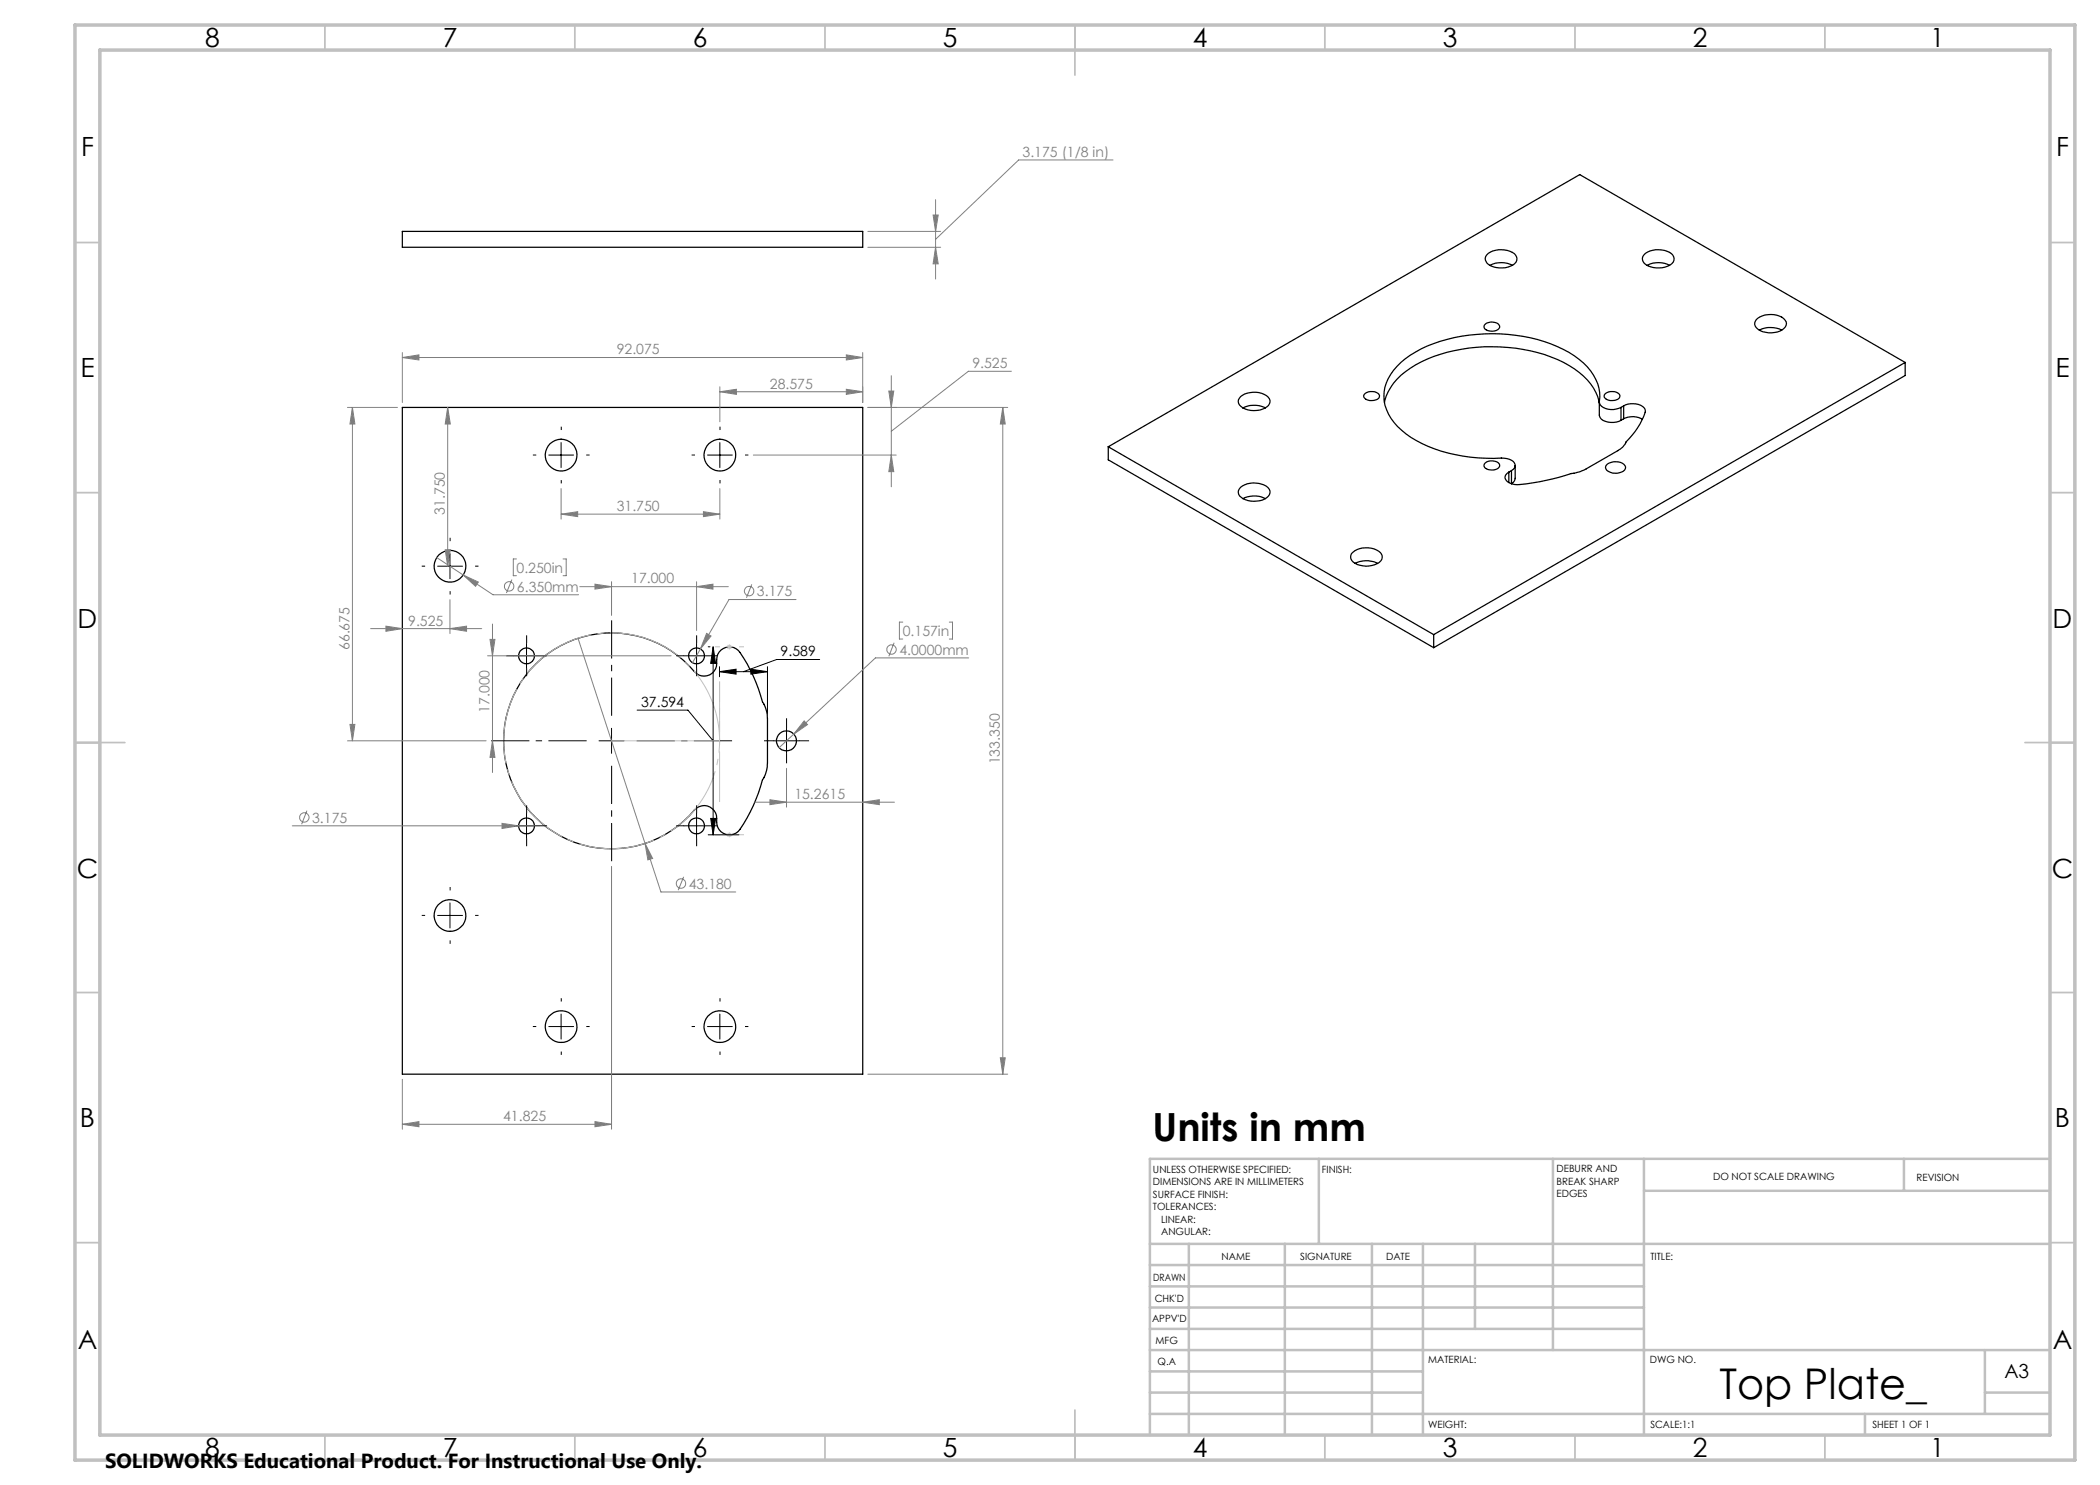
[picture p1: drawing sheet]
<svg xmlns="http://www.w3.org/2000/svg" width="420mm" height="297mm" viewBox="0 0 420 297" stroke-linecap="round" stroke-linejoin="round" font-family="sans-serif">
<g fill="none" stroke="#000" stroke-width=".25">
<path d="M80.5 46.3h92v3.2h-92zM297.4 51a4.5 4.5 0 0 1 5.7 0 1.42 1.42 0 0 1-1 2.2 4.8 4.8 0 0 1-4.7-.5 1.24 1.24 0 0 1 0-1.7zM298 53.1a5.1 5.1 0 0 1 4.5 0M328.8 51a4.5 4.5 0 0 1 5.8 0 1.42 1.42 0 0 1-1 2.2 4.3 4.3 0 0 1-5-.9 1.12 1.12 0 0 1 .2-1.3zM329.4 53.1a5.1 5.1 0 0 1 4.5 0M248.1 79.3a4.3 4.3 0 0 1 5.8 .4 1.41 1.41 0 0 1-.9 1.9 4.5 4.5 0 0 1-5.1-.6 1.18 1.18 0 0 1 .2-1.7zM273 78.7a2.08 2.08 0 0 1 2.9 .4 1.23 1.23 0 0 1-1.5 1 1.36 1.36 0 0 1-1.7-.9zM297 64.8a2.03 2.03 0 0 1 2.9 .4 1.63 1.63 0 0 1-2.3 .9 .76 .76 0 0 1-.7-.4 .76 .76 0 0 1 .1-.9zM321.1 78.7a2.08 2.08 0 0 1 2.9 .4 1.23 1.23 0 0 1-1.5 1 1.36 1.36 0 0 1-1.7-.9zM351.3 63.9a4.4 4.4 0 0 1 5.7 .1 1.28 1.28 0 0 1-.6 2 4.4 4.4 0 0 1-5.3-.7 1.16 1.16 0 0 1 .2-1.4zM351.9 66a4.8 4.8 0 0 1 4.4 0M381 72.5l-65.1-37.6-94.2 54.5"/>
<path d="M381 72.5l-94.3 54.4M381 72.5v2.6l-94.3 54.4M80.5 81.5h92v133.3h-92zM221.7 89.4l65 37.5M221.7 89.4v2.6l65 37.5M248.1 97.5a4.6 4.6 0 0 1 5.5 0 1.35 1.35 0 0 1-.6 2.3 4.6 4.6 0 0 1-5.1-.6 1.22 1.22 0 0 1 .2-1.7zM248.6 99.7a5 5 0 0 1 4.5 0M248.6 81.6a5 5 0 0 1 4.5 0M276.9 80.5a10.9 10.9 0 0 1 5.1-6.8 30.4 30.4 0 0 1 18-4.3 26.8 26.8 0 0 1 16.7 5.8 9.7 9.7 0 0 1 3.2 5.4M297 92.6a2.03 2.03 0 0 1 2.9 .4 1.63 1.63 0 0 1-2.3 .9 .76 .76 0 0 1-.7-.5 .76 .76 0 0 1 .1-.8zM301.8 94.4v2.1M302.3 96.7h.1"/>
<path d="M302.3 94.1l-.5 .3M302.3 94.1v2.6M303 93.1v2.6a1.26 1.26 0 0 1-.7 1M319.9 80.4v2.6a1.75 1.75 0 0 0 1.7 1.4l.6 .1a3.6 3.6 0 0 0 2-.4M321.3 93a2.73 2.73 0 0 1 3.7 .2 1.06 1.06 0 0 1-1.1 1.3 2.29 2.29 0 0 1-2.8-.9zM324.2 81.5a3.6 3.6 0 0 1-4.2-.5l-.1-.4a9.1 9.1 0 0 0-4.1-8.7 29.4 29.4 0 0 0-18.9-5.1 28.3 28.3 0 0 0-15.8 5 9.4 9.4 0 0 0-4.3 8.4 11.5 11.5 0 0 0 6.5 7.9 33.2 33.2 0 0 0 17.5 3.5 2.2 2.2 0 0 1 2.2 1.4 1.17 1.17 0 0 1-.7 1.1M324.2 81.5v2.6M324.7 81.2a3.4 3.4 0 0 1 4.3 .6 2.56 2.56 0 0 1-.6 2.2 19.9 19.9 0 0 1-3.2 4.5l-.5 .8-.6 .5-6.8 4a7.3 7.3 0 0 1-3.1 .9 40.4 40.4 0 0 1-11.3 2.2l-.5-.1a1.52 1.52 0 0 1-1.4-1.6l.8-.8M324.7 83.7a3.9 3.9 0 0 1 3.8 .2M324.7 81.2l-.5 .3M324.7 81.2v2.5M324.7 83.7l-.5 .4"/>
<path d="M270.3 110.7a4.3 4.3 0 0 1 6 .1 1.35 1.35 0 0 1-.9 1.9 4.5 4.5 0 0 1-5-.6 1.22 1.22 0 0 1-.1-1.4zM271 112.7a5 5 0 0 1 4.5 0M107.1 132.8a21.7 21.7 0 0 1 32.2 1.9 2.58 2.58 0 0 0 3 .1 2.58 2.58 0 0 0 1-2.9 2.55 2.55 0 0 1 1.8-2.4 2.55 2.55 0 0 1 2.9 1 41.1 41.1 0 0 1 4.7 10.1l.1 .3a6.5 6.5 0 0 1 .7 2.8v8.9a4.7 4.7 0 0 1-1 3.3 30.4 30.4 0 0 1-4.9 10.4 2.63 2.63 0 0 1-3.1 .3 2.63 2.63 0 0 1-1.2-2.9 2.53 2.53 0 0 0-1.6-2.4 2.53 2.53 0 0 0-2.8 .7 21.6 21.6 0 0 1-31.2 2 21.6 21.6 0 0 1-.6-31.2zM286.7 126.9v2.6"/>
<circle cx="112.2" cy="91" r="3.2"/>
<circle cx="144" cy="91" r="3.2"/>
<circle cx="90" cy="113.2" r="3.2"/>
<circle cx="105.3" cy="131.2" r="1.59"/>
<circle cx="139.3" cy="131.2" r="1.6"/>
<circle cx="157.3" cy="148.2" r="2.01"/>
<circle cx="105.3" cy="165.2" r="1.59"/>
<circle cx="139.3" cy="165.2" r="1.6"/>
<circle cx="90" cy="183.1" r="3.2"/>
<circle cx="112.2" cy="205.3" r="3.2"/>
<circle cx="144" cy="205.3" r="3.2"/>
</g>
<g fill="none" stroke="#808080" stroke-width=".2">
<path d="M187.1 39.9v15.9M222.6 32h-18.9l-16.6 15.9M173.6 49.5h14.5M173.6 46.3h14.5M186.6 43h1l-.5 3.3zM187.1 49.5l.5 3.3h-1zM80.5 71.5l3.3-.5v1zM80.5 70.5v10M80.5 71.5h92M144 78.3l3.3-.4v1zM144 77.4v6.9M144 78.3h28.5"/>
<path d="M169.3 71l3.2 .5-3.2 .5zM169.3 77.9l3.2 .4-3.2 .6zM172.5 70.5v10M177.8 78.2h1l-.5 3.3zM178.3 75.1v22.3M202.3 74.3h-8.6l-15.4 12M69.5 81.5h10M70.5 81.5l.5 3.3h-1zM70.5 81.5v66.7M89.5 81.5l.6 3.3h-1.1zM89.5 81.5v31.7M112.2 97.7v6.1"/>
<path d="M144 97.7v6.1M150.7 91h28.5M173.6 81.5h27.9M178.3 91l.5 3.3h-1zM200.6 81.5l.4 3.3h-.9zM200.6 81.5v133.3M87.3 111.5l11.3 7.5h17.1M89 110h1.1l-.6 3.2zM90 119.9v6.8M92.6 115l3.1 1.4-.6 .9zM102.4 115.9l-1.1 2.7M103.3 111.8h-.6v3.3h.6"/>
<path d="M112.2 102.8l3.3-.5v1zM112.2 102.8h31.8M112.6 111.8h.6v3.3h-.6M116 117.3h29.7M119 116.8l3.3 .5-3.3 .5zM122.3 116.3v6.8M139.3 117.3l3.3-.5v1zM139.3 116.3v9.8M140.7 102.3l3.3 .5-3.3 .5zM150.4 116.9l-1.1 2.7M159.2 119.9h-13.4l-7.3 12.6M74.1 125.7h22.2"/>
<path d="M77.2 125.2l3.3 .5-3.3 .6zM90 125.7l3.3-.5v1.1zM97.5 131.2h36.7M98 127.9h1l-.5 3.3zM98.5 124.8v29.7M115.6 127.7l13.4 41M141.3 126.7l.9 .5-2.1 2.6zM178.8 128.5l-1 2.8M180.6 124.4h-.7v3.4h.7M189.9 124.4h.6v3.4h-.6M193.7 131.6h-18.6l-16.4 15.2M69.5 148.2h27.7"/>
<path d="M70 144.9h1l-.5 3.3zM98.5 148.2l.5 3.3h-1zM154 159.9l3.3 .5-3.3 .5zM157.3 153.7v7.7M158.7 146.8l-2.9 2.7M160.8 144.2l.7 .7-2.8 1.9zM58.5 165.2h48.4M61.4 162.1l-1.1 2.7M100.4 164.7l3.3 .5-3.3 .5zM122.3 173.3v52.5M129 168.7l1.5 3-.9 .3zM129 168.7l3.2 9.7h14.9"/>
<path d="M136.7 175.4l-1.1 2.6M151 160.4h27.9M172.5 160.4l3.4-.5v1zM80.5 215.9v9.9M173.6 214.8h27.9M200.1 211.6h.9l-.4 3.2zM80.5 224.9l3.3-.6v1.1zM80.5 224.9h41.8M119 224.3l3.3 .6-3.3 .5z"/>
<circle cx="101.8" cy="117.3" r=".94"/>
<circle cx="149.8" cy="118.2" r=".95"/>
<circle cx="178.3" cy="129.9" r=".94"/>
<circle cx="60.9" cy="163.5" r=".94"/>
<circle cx="136.2" cy="176.7" r=".95"/>
</g>
<g fill="none" stroke="#000" stroke-width=".2">
<path d="M109.7 91h5M112.2 88.5v5M141.5 91h5M144 88.5v5M87.5 113.2h5M90 110.7v5M102.8 131.2h5M105.3 128.7v5M136.8 131.2h5M139.3 128.7v5M141.6 129.4h.4M142.6 129.4l.5 3.3h-1z"/>
<path d="M142.6 129.4v37.6M143.9 134.3l3.3-.5v1zM143.9 133.3v2.1M143.9 134.3h9.6M150.2 133.8l3.3 .5-3.3 .5zM153.5 133.3v9.4M163.9 131.9h-8.6l-6.6 2.4M119.8 148.2h5M122.3 145.7v5M127.4 142h10.2l5 6.2M154.8 148.2h5M157.3 145.7v5"/>
<path d="M102.8 165.2h5M105.3 162.7v5M136.8 165.2h5M139.3 162.7v5M141.6 167h6.2M142.1 163.7h1l-.5 3.3zM87.5 183.1h5M90 180.6v5M109.7 205.3h5M112.2 202.8v5M141.5 205.3h5M144 202.8v5"/>
</g>
<path d="M143 141.8a21.6 21.6 0 0 0-36.2-8.7 21.6 21.6 0 0 0 9.8 35.9 21.6 21.6 0 0 0 26.7-25.9l-.3-1.3" fill="none" stroke="#c0c0c0" stroke-width=".2" stroke-dasharray="15.2 1.3 1.3 1.3" stroke-dashoffset="6.5" stroke-linecap="butt"/>
<path d="M145.4 129.4h1M145.5 129l.7 .7M145.9 128.9v1M146.2 129l-.7 .7M122.3 148.2h21.6M145.4 167h1M145.5 166.6l.7 .7M145.9 166.5v1M146.2 166.6l-.7 .7" fill="none" stroke="#c0c0c0" stroke-width=".2"/>
<path d="M117.3 148.2h-19.1M122.3 143.2v-19.1M122.3 153.2v19M127.3 148.2h19.1" fill="none" stroke="#000" stroke-width=".2" stroke-dasharray="15.2 1.3 1.3 1.3" stroke-dashoffset="7.6" stroke-linecap="butt"/>
<g fill="none" stroke="#000" stroke-width=".2" stroke-dasharray="15.2 1.3 1.3 1.3" stroke-linecap="butt">
<path d="M107.2 91h-.6M112.2 86v-.7M112.2 96v.7M117.2 91h.7M139 91h-.7M144 86v-.7M144 96v.7M149 91h.7M85 113.2h-.7M90 108.2v-.6M90 118.2v.7M95 113.2h.7"/>
<path d="M102.8 131.2h-1.6M105.3 128.7v-1.6M105.3 133.7v1.5M107.8 131.2h1.6M136.8 131.2h-1.6M139.3 128.7v-1.6M139.3 133.7v1.5M141.8 131.2h1.6M154.8 148.2h-2M157.3 145.7v-2M157.3 150.7v2M159.8 148.2h2"/>
<path d="M90 178.1v-.7M102.8 165.2h-1.6M105.3 162.7v-1.6M105.3 167.7v1.5M107.8 165.2h1.6M136.8 165.2h-1.6M139.3 162.7v-1.6M139.3 167.7v1.5M141.8 165.2h1.6M85 183.1h-.7M90 188.1v.7M95 183.1h.7"/>
<path d="M107.2 205.3h-.6M112.2 200.3v-.7M112.2 210.3v.7M117.2 205.3h.7M139 205.3h-.7M144 200.3v-.7M144 210.3v.7M149 205.3h.7"/>
</g>
<path d="M143.9 148.2v-11.9" fill="none" stroke="#c0c0c0" stroke-width=".2" stroke-dasharray="15.2 1.3 1.3 1.3" stroke-dashoffset="11.2" stroke-linecap="butt"/>
<path d="M143.9 136.3v24.1" fill="none" stroke="#c0c0c0" stroke-width=".2" stroke-dasharray="15.2 1.3 1.3 1.3" stroke-dashoffset="5.1" stroke-linecap="butt"/>
<path d="M143 129.4h5.8M143 167h5.8" fill="none" stroke="#c0c0c0" stroke-width=".2" stroke-dasharray="15.2 1.3 1.3 1.3" stroke-dashoffset="14.2" stroke-linecap="butt"/>
<g fill="none" stroke="#c0c0c0" stroke-width=".35">
<path d="M65 5v5M115 5v5M165 5v5M215 5v10M265 5v5M315 5v5M365 5v5M15 48.5h5M410 48.5h5M15 98.5h5M410 98.5h5M15 148.5h10"/>
<path d="M405 148.5h10M15 198.5h5M410 198.5h5M15 248.5h5M410 248.5h5M65 287v5M115 287v5M165 287v5M215 282v10M265 287v5M315 287v5M365 287v5"/>
</g>
<g fill="none" stroke="#c0c0c0" stroke-width=".5">
<path d="M263.8 231.8v17M310.6 231.8v38.2M328.8 231.8v55.2M328.8 238.2h81.2M380.8 231.8v6.4M410 231.8h-180v55.2M230 248.8h180M230 257.3h98.8M230 253h98.8M237.8 248.8v38.2M257 248.8v38.2M274.4 248.8v38.2"/>
<path d="M284.6 248.8v38.2M295 248.8v17M230 265.8h98.8M230 261.5h98.8M230 278.5h54.6M230 274.3h54.6M230 270h180M397 278.5h13M397 270v12.8M230 282.8h180M373 282.8v4.2"/>
</g>
<path d="M15 5h400v287h-400zM20 10h390v277h-390z" fill="none" stroke="#c0c0c0" stroke-width=".7"/>
<g fill="#808080">
<path d="M100.4 164.7l3.3 .5-3.3 .5z"/>
<path d="M90 125.7l3.3-.5v1.1zM77.2 125.2l3.3 .5-3.3 .6zM119 224.3l3.3 .6-3.3 .5zM80.5 224.9l3.3-.6v1.1zM139.3 117.3l3.3-.5v1zM119 116.8l3.3 .5-3.3 .5z"/>
<path d="M187.1 49.5l.5 3.3h-1zM186.6 43h1l-.5 3.3zM80.5 71.5l3.3-.5v1zM169.3 71l3.2 .5-3.2 .5zM92.6 115l2.5 2.3 .6-.9zM129 168.7l.6 3.3 .9-.3zM160.8 144.2l-2.1 2.6 2.8-1.9zM178.3 91l.5 3.3h-1zM177.8 78.2h1l-.5 3.3zM112.2 102.8l3.3-.5v1zM140.7 102.3l3.3 .5-3.3 .5zM141.3 126.7l-1.2 3.1 2.1-2.6z"/>
<path d="M200.1 211.6h.9l-.4 3.2zM200.6 81.5l.4 3.3h-.9zM70 144.9h1l-.5 3.3zM70.5 81.5l.5 3.3h-1zM89 110h1.1l-.6 3.2zM89.5 81.5l.6 3.3h-1.1zM98.5 148.2l.5 3.3h-1zM98 127.9h1l-.5 3.3z"/>
<path d="M144 78.3l3.3-.4v1zM169.3 77.9l3.2 .4-3.2 .6zM154 159.9l3.3 .5-3.3 .5zM172.5 160.4l3.4-.5v1z"/>
</g>
<path d="M150.2 133.8l3.3 .5-3.3 .5zM143.9 134.3l3.3-.5v1zM142.1 163.7h1l-.5 3.3zM142.6 129.4l.5 3.3h-1z" fill="#000"/>
<text font-size="8.5" x="343.9" y="279.7">Top Plate_</text>
<text font-size="7.8" x="230.5" y="228.3">Units in mm</text>
<g font-size="5.3">
<text x="41" y="9.5">8</text>
<text x="88.5" y="9.5">7</text>
<text x="138.5" y="9.5">6</text>
<text x="188.5" y="9.5">5</text>
<text x="238.5" y="9.5">4</text>
<text x="288.5" y="9.5">3</text>
<text x="338.5" y="9.5">2</text>
<text x="386" y="9.5">1</text>
<text x="16.2" y="31.2">F</text>
<text x="411.2" y="31.2">F</text>
<text x="16.1" y="75.5">E</text>
<text x="411.1" y="75.5">E</text>
<text x="15.5" y="125.5">D</text>
<text x="410.5" y="125.5">D</text>
<text x="15.4" y="175.5">C</text>
<text x="410.4" y="175.5">C</text>
<text x="16" y="225.5">B</text>
<text x="411" y="225.5">B</text>
<text x="15.5" y="269.7">A</text>
<text x="410.5" y="269.7">A</text>
<text x="41" y="291.5">8</text>
<text x="88.5" y="291.5">7</text>
<text x="138.5" y="291.5">6</text>
<text x="188.5" y="291.5">5</text>
<text x="238.5" y="291.5">4</text>
<text x="288.5" y="291.5">3</text>
<text x="338.5" y="291.5">2</text>
<text x="386" y="291.5">1</text>
</g>
<text font-size="4.1" x="21" y="293.7">SOLIDWORKS Educational Product. For Instructional Use Only.</text>
<text font-size="3.9" x="400.9" y="275.5">A3</text>
<g font-size="2.8" fill="#808080">
<text x="204.5" y="31.4">3.175 (1/8 in)</text>
<text x="123.3" y="70.9">92.075</text>
<text x="154" y="77.7">28.575</text>
<text x="194.5" y="73.6">9.525</text>
<text x="88.9" y="102.9" transform="rotate(-90 88.9 102.9)">31.750</text>
<text x="123.3" y="102.2">31.750</text>
<text x="103.3" y="114.5">0.250in</text>
<text x="103.4" y="118.3">6.350mm</text>
<text x="126.2" y="116.7">17.000</text>
<text x="151.4" y="119.3">3.175</text>
<text x="81.6" y="125.1">9.525</text>
<text x="69.9" y="130" transform="rotate(-90 69.9 130)">66.675</text>
<text x="179.9" y="131">4.0000mm</text>
<text x="180.6" y="127.2">0.157in</text>
<text x="97.9" y="142.6" transform="rotate(-90 97.9 142.6)">17.000</text>
<text x="200" y="152.9" transform="rotate(-90 200 152.9)">133.350</text>
<text x="158.9" y="159.8">15.2615</text>
<text x="62.4" y="164.5">3.175</text>
<text x="137.8" y="177.8">43.180</text>
<text x="100.6" y="224.2">41.825</text>
</g>
<g font-size="2.8">
<text x="156.1" y="131.3">9.589</text>
<text x="128.2" y="141.4">37.594</text>
</g>
<g font-size="2">
<text x="230.6" y="234.6">UNLESS OTHERWISE SPECIFIED:</text>
<text x="230.6" y="237.1">DIMENSIONS ARE IN MILLIMETERS</text>
<text x="230.6" y="239.6">SURFACE FINISH:</text>
<text x="264.4" y="234.6">FINISH:</text>
<text x="311.3" y="234.5">DEBURR AND</text>
<text x="311.3" y="237">BREAK SHARP</text>
<text x="311.3" y="239.5">EDGES</text>
<text x="342.6" y="236">DO NOT SCALE DRAWING</text>
<text x="383.3" y="236.2">REVISION</text>
<text x="230.6" y="242.1">TOLERANCES:</text>
<text x="232.2" y="244.6">LINEAR:</text>
<text x="232.2" y="247.1">ANGULAR:</text>
<text x="244.3" y="252">NAME</text>
<text x="260" y="251.9">SIGNATURE</text>
<text x="277.2" y="251.9">DATE</text>
<text x="330.1" y="251.9">TITLE:</text>
<text x="230.6" y="256.1">DRAWN</text>
<text x="230.9" y="260.3">CHK'D</text>
<text x="230.4" y="264.4">APPV'D</text>
<text x="231.1" y="268.8">MFG</text>
<text x="231.5" y="273">Q.A</text>
<text x="285.6" y="272.5">MATERIAL:</text>
<text x="330" y="272.5">DWG NO.</text>
<text x="285.6" y="285.5">WEIGHT:</text>
<text x="330.1" y="285.6">SCALE:1:1</text>
<text x="374.5" y="285.6">SHEET 1 OF 1</text>
</g>
</svg>
